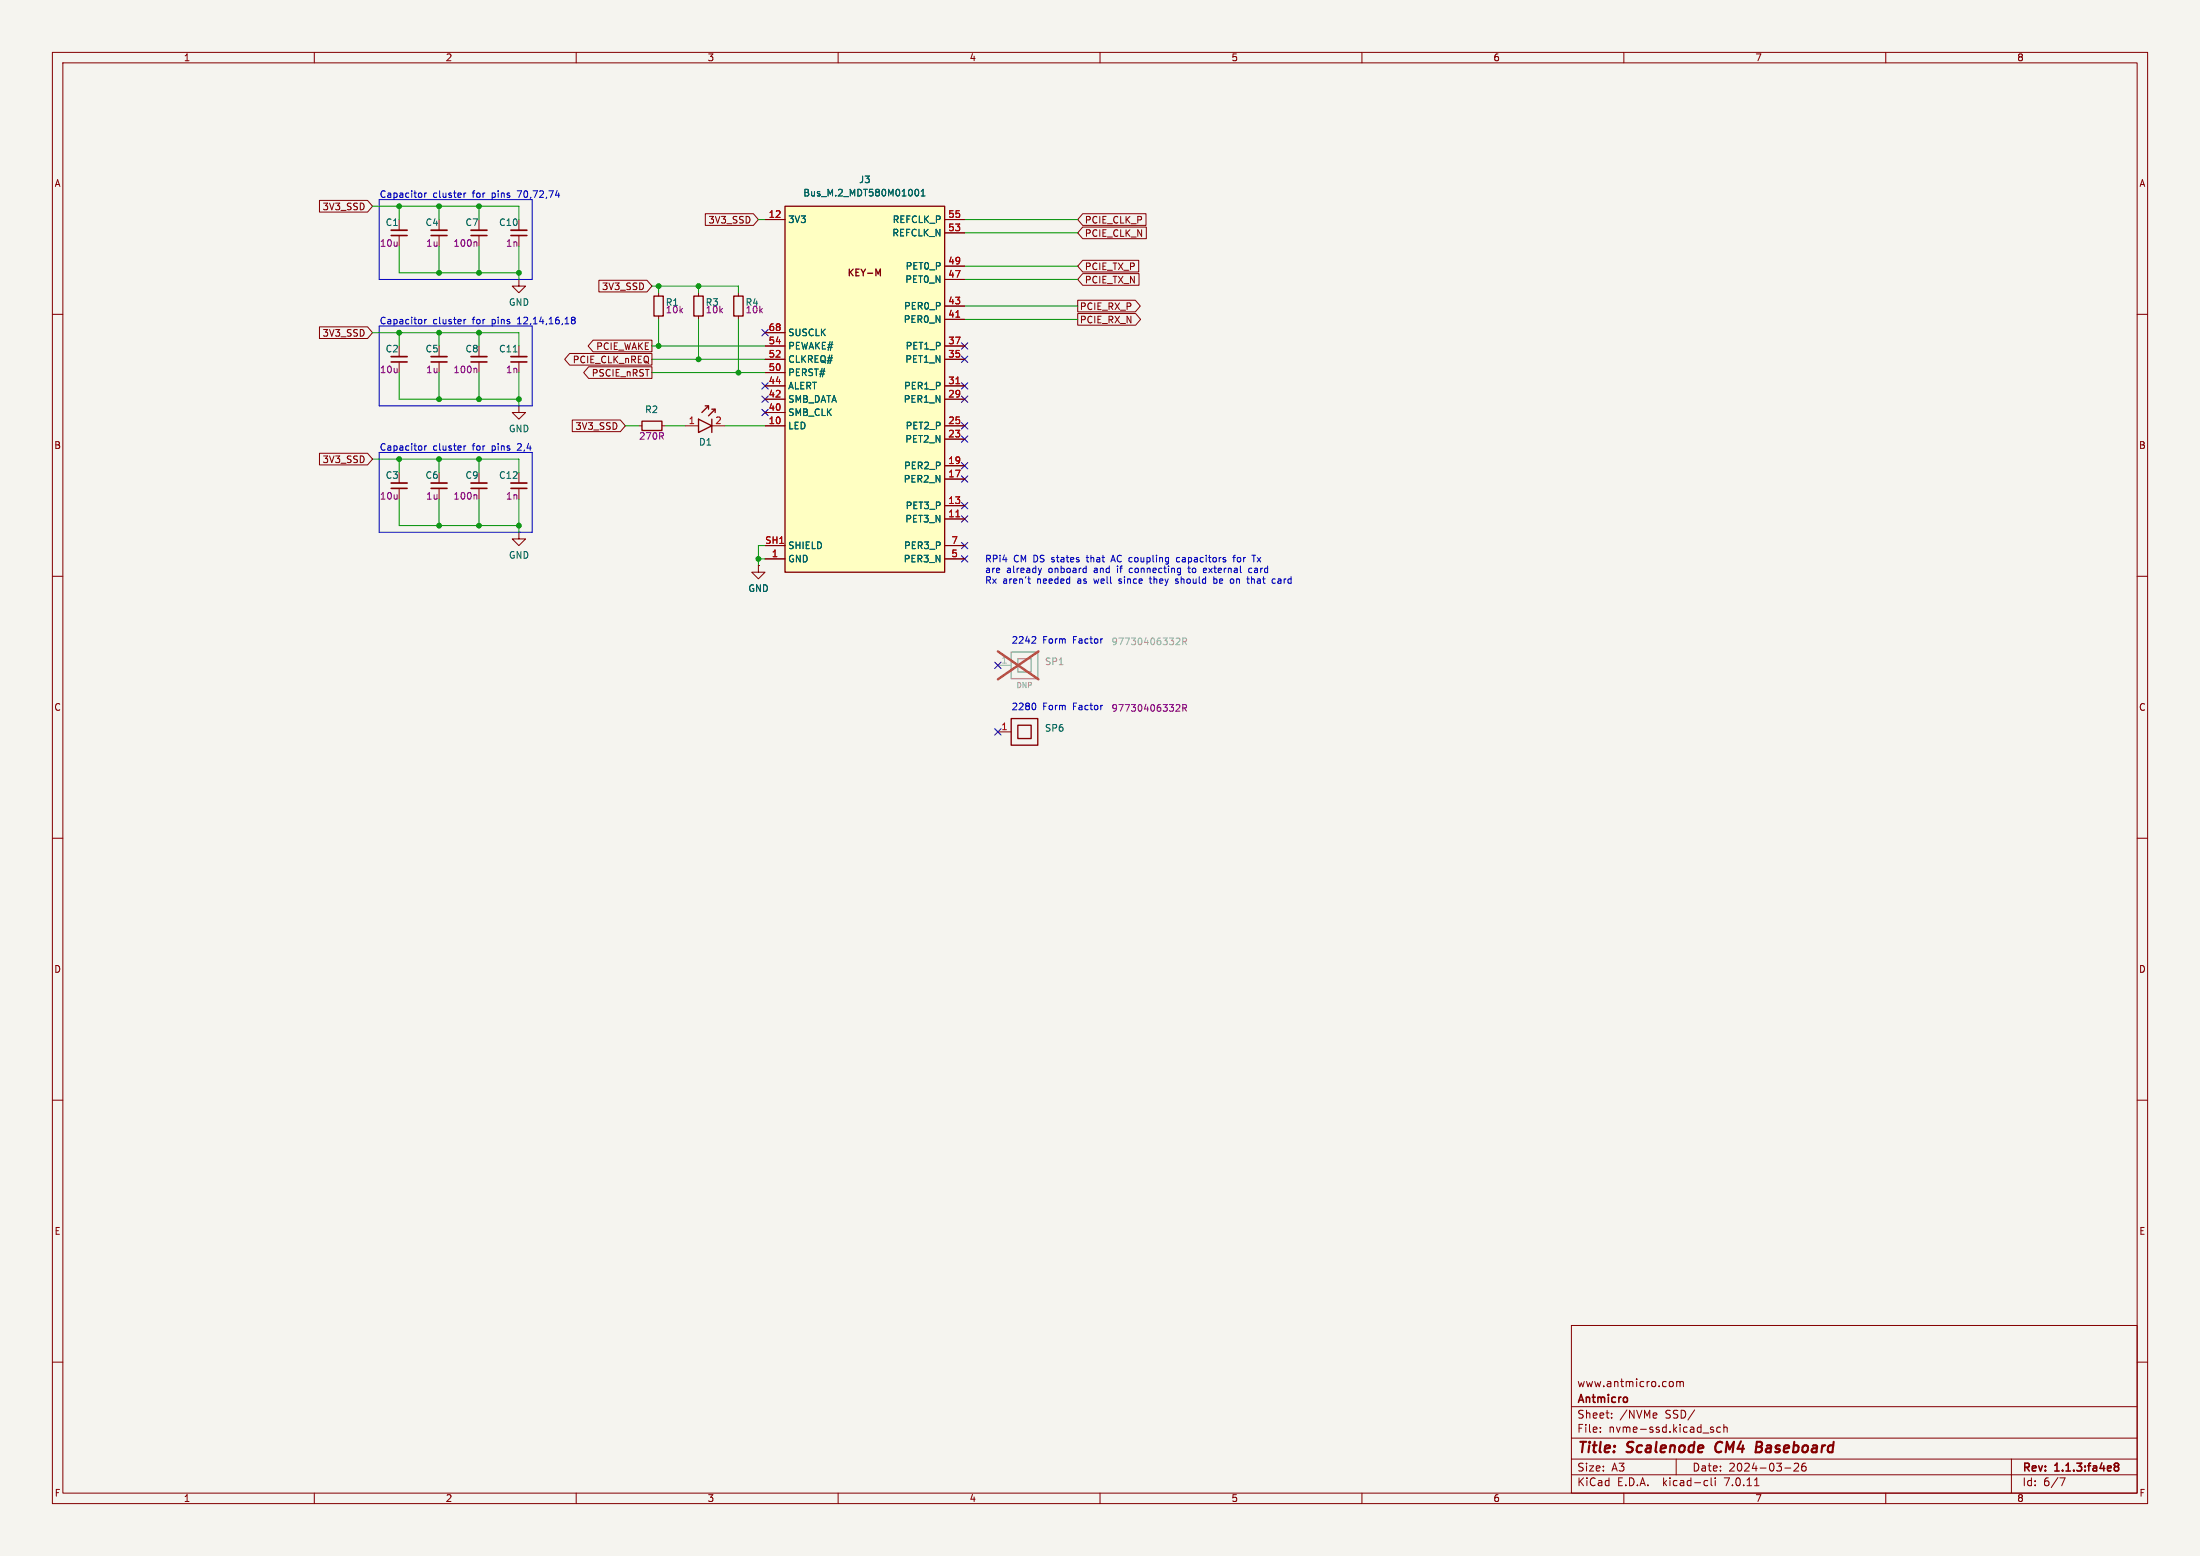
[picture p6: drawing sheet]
<svg xmlns="http://www.w3.org/2000/svg" width="420mm" height="297mm" viewBox="0 0 420 297" stroke-linecap="round" stroke-linejoin="round" font-family="sans-serif">
<path d="M0 0h420v297h-420z" fill="#f5f4ef" stroke="#f5f4ef" stroke-width=".19"/>
<g fill="none" stroke="#840000" stroke-width=".19">
<path d="M10 10h400v277h-400zM12 12h396v273h-396zM60 10v2M110 10v2M160 10v2M210 10v2M260 10v2M310 10v2M360 10v2M61 38.3h9.2l.9 1.1-.9 1.1h-9.2zM10 60h2M76.2 41.9v2"/>
<path d="M76.2 45v2M83.8 45v2M91.4 45v2M99.1 53.3v1.3h1.2l-1.2 1.3-1.3-1.3h1.3M99.1 53.3h.1M99.1 41.9v2M99.1 45v2M114.3 53.5h9.2l1 1.1-1 1.1h-9.2zM125.7 55.9v.6M133.3 55.9v.6M134.6 40.8h9.2l1 1.1-1 1.1h-9.2zM141 55.9v.6"/>
<path d="M146 41.9h3.9M180.3 41.9h3.8M180.3 58.4h3.8M180.3 53.3h3.8M180.3 50.8h3.8M180.3 44.5h3.8M205.7 57.3h11l1 1.1-1 1.1h-11zM205.7 59.8h11.1l.9 1.2-.9 1.1h-11.1zM206.7 52.2h10.7v2.3h-10.7l-1-1.2zM206.7 40.8h12.1v2.2h-12.1l-1-1.1zM206.7 49.7h10.7v2.2h-10.7l-1-1.1zM206.7 43.3h12.1v2.3h-12.1l-1-1.1z"/>
<path d="M408 60h2M61 62.4h9.2l.9 1.1-.9 1.1h-9.2zM76.2 69.1v2M83.8 69.1v2M91.4 69.1v2M99.1 77.5v1.2h1.2l-1.2 1.3-1.3-1.3h1.3M99.1 77.5h.1M99.1 66v2.1M99.1 69.1v2M108.7 67.5h15.8v2.2h-15.8l-.9-1.1zM112.4 70h12.1v2.2h-12.1l-1-1.1zM113.2 64.9h11.3v2.3h-11.3l-.9-1.2z"/>
<path d="M125.7 60.3v.7M133.3 60.3v.7M141 60.3v.7M146 76.2h3.9M146 73.7h3.9M146 68.6h3.9M146 66h3.9M146 78.7h3.9M146 71.1h3.9M146 63.5h3.9M180.3 76.2h3.8M180.3 73.7h3.8"/>
<path d="M180.3 68.6h3.8M180.3 66h3.8M180.3 61h3.8M61 86.5h9.2l.9 1.1-.9 1.1h-9.2zM76.2 93.2v2.1M83.8 93.2v2.1M91.4 93.2v2.1M99.1 90.2v2M99.1 93.2v2.1M109.2 80.2h9.2l1 1.1-1 1.1h-9.2zM121.9 81.3h.7M126.4 81.3h.6"/>
<path d="M130.8 81.3h2.5M135.9 81.3h2.5M146 81.3h3.9M180.3 81.3h3.8M180.3 99.1h3.8M180.3 96.5h3.8M180.3 91.4h3.8M180.3 88.9h3.8M180.3 83.8h3.8M10 110h2M99.1 101.6v1.3h1.2l-1.2 1.2-1.3-1.2h1.3M99.1 101.6h.1"/>
<path d="M144.8 108v1.2h1.2l-1.2 1.3-1.3-1.3h1.3M144.8 108h.1M146 106.7h3.9M146 104.1h3.9M180.3 106.7h3.8M180.3 104.1h3.8M408 110h2M190.5 139.7h2.5M10 160h2M408 160h2M10 210h2M408 210h2"/>
<path d="M10 260h2M300 253h108v32h-108zM408 260h2M300 278.5h108M300 274.5h108M300 268.5h108M305.5 273.2v.2M305.5 272.5v.1M307.7 270.5v.2M307.7 269.8v.1M316.2 269.8l.1 .2-.7 .2M319.2 263.7l.2 .3v.4l-.2 .3"/>
<path d="M320 278.5v3M320.1 263.8l.4-.1 .2 .2M320.1 263.7v1M320.7 263.9l.2-.2 .4 .1 .1 .9M320.7 263.9v.8M326.6 272.8l.5 .2 .1 .2-.3 .2-.4-.1M326.6 272.5h.5M328.4 272.5l-.4-.1-.3 .3 .2 .6h.5M329.1 272.5l.2-.1 .4 .1v.9M329.1 271.9v1.5M342.5 279.4l.6-.1 .2 .1 .1 .3-1 1.1h1M344.7 279.3a.59 .59 0 0 0-.8 .6v.6l.2 .2 .4 .1 .2-.2 .1-.5-.1-.2h-.5l-.3 .2"/>
<path d="M384 278.5v6.5M60 285v2M110 285v2M160 285v2M210 285v2M260 285v2M300 281.5h108M310 285v2M325.6 282.6l.4 .1M326 283.5l-.4 .1M326.7 282.1v1.3l.2 .2M327.4 282.1v.1"/>
<path d="M327.4 282.6v1M334.9 283.6h.9M340.7 280.2h1.2M360 285v2M393.2 282.1h1l-.6 1.5"/>
</g>
<g fill="none" stroke="#840000" stroke-width=".3">
<path d="M74.7 45h3M82.3 45h3M89.9 45h3.1M97.5 45h3.1M74.7 69.1h3M82.3 69.1h3M89.9 69.1h3.1M97.5 69.1h3.1M74.7 93.2h3M82.3 93.2h3M89.9 93.2h3.1M97.5 93.2h3.1"/>
<path d="M403.7 279.8l.2 .1M403.7 279.4l.2-.1 .4 .1 .2 .2-.3 .3M403.9 279.9h.3M403.9 279.9l-.2 .2M404.2 279.9l.3 .3-.1 .4-.2 .2-.5-.2"/>
</g>
<path d="M327.7 275.5a1.26 1.26 0 0 0 0 1.6M335.3 276.2h.6M335.9 276.2l.3 .1M336.1 275.2h-.7l-.3 2 1-.1M336.1 276.1l-.2 .1" fill="none" stroke="#840000" stroke-width=".4"/>
<path d="M74.7 43.9h3M82.3 43.9h3M89.9 43.9h3.1M97.5 43.9h3.1M74.7 68.1h3M82.3 68.1h3M89.9 68.1h3.1M97.5 68.1h3.1M74.7 92.2h3M82.3 92.2h3M89.9 92.2h3.1M97.5 92.2h3.1" fill="none" stroke="#840000" stroke-width=".33"/>
<path d="M149.9 39.4h30.4v69.8h-30.4z" fill="#ffffc2" stroke="#ffffc2" stroke-width=".19"/>
<g fill="none" stroke="#840000" stroke-width=".25">
<path d="M149.9 39.4h30.4v69.8h-30.4zM124.8 56.5h1.8v3.8h-1.8zM132.5 56.5h1.7v3.8h-1.7zM140.1 56.5h1.8v3.8h-1.8zM167.6 52.3l.5-.9v1.2M134.6 77.5h.7v.6M135.3 77.5l-1.3 1.2M135.9 78.1h.6v.6M136.5 78.1l-1.2 1.3M122.6 80.4h3.8v1.8h-3.8zM133.3 80l2.6 1.3-2.6 1.3zM135.9 80v2.6"/>
<path d="M193 137.2h5.1v5h-5.1zM194.3 138.4h2.5v2.6h-2.5z"/>
</g>
<path d="M182.5 73.2h.7M182.5 60.5h.7M182.5 98.6h.7" fill="none" stroke="#a90000" stroke-width=".19"/>
<path d="M174.7 36.6l.3-.5a.68 .68 0 0 1 .4 .7 .68 .68 0 0 1-.4 .6l-.3-.5M175.9 37.4h.7M175.9 36.5l.3-.4v1.3M98 67.2h.7" fill="none" stroke="#006464" stroke-width=".19"/>
<path d="M193 124.5h5.1v5h-5.1zM194.3 125.7h2.5v2.6h-2.5z" fill="none" stroke="#9c9b98" stroke-width=".25"/>
<path d="M190.5 127h2.5M224.7 121.8h.4l.2 .3-.8 1h.8M225.8 122.5l.6-.1 .1-.2v-.3l-.7-.1v1.3M226.1 122.5l.4 .6" fill="none" stroke="#9c9b98" stroke-width=".19"/>
<path d="M190.5 124.3l7.7 5.4M198.2 124.3l-7.7 5.4" fill="none" stroke="#eb3a3d" stroke-width=".46"/>
<path d="M90.9 46.2l.1 .1v.7M90.9 70.3l.1 .2v.6M90.9 94.4l.1 .2v.7M224.7 134.5h.4l.2 .3-.8 1h.8M225.8 135.2l.6-.1 .1-.2v-.3l-.7-.1v1.3M226.1 135.2l.4 .6" fill="none" stroke="#840084" stroke-width=".19"/>
<g fill="none" stroke="#0000c2" stroke-width=".19">
<path d="M72.4 38.1h29.2v15.2h-29.2zM81.1 36.8v.9M81.4 36.8l-.3 .3M88.6 36.8v.9M88.9 36.8l-.3 .3M106.1 37.3h.7M72.4 62.2h29.2v15.3h-29.2zM81.1 61v.8M81.4 61l-.3 .2M88.6 61v.8M88.9 61l-.3 .2M98.8 61.8h.7"/>
<path d="M98.9 60.8l-.1 .1M109.1 61l.2 .1M109.1 60.7l.2-.2 .4 .2 .1 .1-.2 .3M109.3 61.1h.3M109.3 61.1l-.2 .1M109.6 61.1l.2 .2-.1 .4-.1 .1-.5-.1M72.4 86.4h29.2v15.2h-29.2zM81.1 85.1v.8M81.4 85.1l-.3 .2M88.6 85.1v.8M88.9 85.1l-.3 .2M196.2 110.5h.5"/>
<path d="M196.4 110.1v1.1l.3 .1M198.8 108.5l-.3 .8M207.2 108.5h.2M207.4 108v1.3M207.4 109.2l-.2 .1M212.2 106.9h.6M212.5 106l-.4 1.3M213.6 111.3h.1M213.8 110.5l-.2 .2 .2 .2M215.8 108.5l-.2 .2v.4l.2 .2M219.4 110.5h.5M219.6 110.1v1.1l.3 .1"/>
<path d="M224.9 110.6l-.3-.1-.2 .2 .6 .4M225 111.2l-.2 .1h-.4M225.2 106.5l-.4-.1-.2 .3 .1 .5h.5M225.3 108.5h.1M225.4 108.5l-.1 1.1M225.4 109.2l-.1 .1M226.8 108.5h.4M226.9 108v1.1l.3 .2M229.8 108.5h.5M229.8 109.2h.5M230.3 108.8l-.6 .1M231.7 110.6l.4-.1 .2 .2-.1 .6h-.5"/>
<path d="M231.7 110.1v1.2M235.4 106.4h.4M235.4 110.6l.1 .1-.1 .6M235.8 106l-.3 .2v1.1M238.9 110.1v1.2M239 108.5h-.4l-.2 .2 .1 .5h.5M239 106h.7M239.3 110.5l-.4 .1M243.3 110.5l.2 .1M243.5 111.3h-.2M244.4 110.5l-.4 .1M244.4 110.9h-.3l-.2 .1 .1 .3h.4"/>
<path d="M197.4 134.2a.79 .79 0 0 1 0 1.3M197.5 121.5l.2 .2v.4l-.7 .7h.7"/>
</g>
<g fill="none" stroke="#009600" stroke-width=".19">
<path d="M71.1 39.4h28v2.5M76.2 39.4v2.5M83.8 39.4v2.5M91.4 39.4v2.5M76.2 47v5.1h22.9M83.8 47v5.1M91.4 47v5.1M99.1 47v6.3M124.5 54.6h16.5v1.3M125.7 54.6v1.3M133.3 54.6v1.3M144.8 41.9h1.2"/>
<path d="M184.1 50.8h21.6M184.1 53.3h21.6M184.1 41.9h21.6M184.1 58.4h21.6M184.1 44.5h21.6M71.1 63.5h28v2.5M76.2 63.5v2.5M76.2 71.1v5.1h22.9M83.8 63.5v2.5M83.8 71.1v5.1M91.4 63.5v2.5M91.4 71.1v5.1"/>
<path d="M99.1 71.1v6.4M124.5 66h21.5M124.5 68.6h21.5M124.5 71.1h21.5M125.7 61v5M133.3 61v7.6M141 61v10.1M184.1 61h21.6M71.1 87.6h28v2.6M76.2 87.6v2.6M76.2 95.3v5h22.9M83.8 87.6v2.6"/>
<path d="M83.8 95.3v5M91.4 87.6v2.6M91.4 95.3v5M99.1 95.3v6.3M119.4 81.3h2.5M127 81.3h3.8M138.4 81.3h7.6M144.8 106.7h1.2M146 104.1h-1.2v3.9"/>
</g>
<g fill="none" stroke="#000084" stroke-width=".19">
<path d="M145.4 62.9l1.3 1.2M145.4 73.1l1.3 1.2M145.4 75.6l1.3 1.2M145.4 78.1l1.3 1.2M146.7 62.9l-1.3 1.2M146.7 73.1l-1.3 1.2M146.7 75.6l-1.3 1.2M146.7 78.1l-1.3 1.2M183.5 65.4l1.3 1.2M183.5 68l1.3 1.2M183.5 73.1l1.3 1.2M183.5 75.6l1.3 1.2"/>
<path d="M184.8 65.4l-1.3 1.2M184.8 68l-1.3 1.2M184.8 73.1l-1.3 1.2M184.8 75.6l-1.3 1.2M183.5 90.8l1.3 1.2M183.5 98.5l1.3 1.2M183.5 95.9l1.3 1.2M183.5 83.2l1.3 1.2M183.5 88.3l1.3 1.2M183.5 80.7l1.3 1.2M184.8 90.8l-1.3 1.2M184.8 98.5l-1.3 1.2"/>
<path d="M184.8 95.9l-1.3 1.2M184.8 83.2l-1.3 1.2M184.8 88.3l-1.3 1.2M184.8 80.7l-1.3 1.2M183.5 103.5l1.3 1.2M183.5 106.1l1.3 1.2M184.8 103.5l-1.3 1.2M184.8 106.1l-1.3 1.2M189.9 126.4l1.2 1.2M189.9 139.1l1.2 1.2M191.1 126.4l-1.2 1.2M191.1 139.1l-1.2 1.2"/>
</g>
<g fill="#009600" stroke="#009600" stroke-width=".19">
<circle cx="83.8" cy="52.1" r=".46"/>
<circle cx="83.8" cy="39.4" r=".46"/>
<circle cx="91.4" cy="52.1" r=".46"/>
<circle cx="91.4" cy="63.5" r=".46"/>
<circle cx="76.2" cy="63.5" r=".46"/>
<circle cx="83.8" cy="63.5" r=".46"/>
<circle cx="76.2" cy="39.4" r=".46"/>
<circle cx="91.4" cy="39.4" r=".46"/>
<circle cx="133.3" cy="68.6" r=".46"/>
<circle cx="125.7" cy="66" r=".46"/>
<circle cx="99.1" cy="52.1" r=".46"/>
<circle cx="125.7" cy="54.6" r=".46"/>
<circle cx="133.3" cy="54.6" r=".46"/>
<circle cx="141" cy="71.1" r=".46"/>
<circle cx="83.8" cy="100.3" r=".46"/>
<circle cx="83.8" cy="76.2" r=".46"/>
<circle cx="76.2" cy="87.6" r=".46"/>
<circle cx="91.4" cy="76.2" r=".46"/>
<circle cx="91.4" cy="100.3" r=".46"/>
<circle cx="91.4" cy="87.6" r=".46"/>
<circle cx="83.8" cy="87.6" r=".46"/>
<circle cx="144.8" cy="106.7" r=".46"/>
<circle cx="99.1" cy="76.2" r=".46"/>
<circle cx="99.1" cy="100.3" r=".46"/>
</g>
<g font-size="2.8" fill="#840000">
<text x="301" y="277.9">Title:</text>
<text x="310.6" y="277.9">Scalenode</text>
<text x="328.3" y="277.9">CM4</text>
<text x="336.8" y="277.9">Baseboard</text>
</g>
<g font-size="2.1" fill="#840000">
<text x="301" y="268.2">Antmicro</text>
<text x="301" y="265">www.antmicro.com</text>
<text x="301" y="273.7">File:</text>
<text x="301" y="271">Sheet:</text>
<text x="307.1" y="273.7">nvme-ssd.kicad_sch</text>
<text x="309.2" y="271">/NVMe</text>
<text x="317.9" y="271">SSD/</text>
<text x="301" y="281.1">Size:</text>
<text x="307.6" y="281.1">A3</text>
<text x="323" y="281.1">Date:</text>
<text x="330" y="281.1">2024-03-26</text>
<text x="386" y="281.3">Rev:</text>
<text x="392.4" y="281.3">1.1.3:fa4e8</text>
<text x="301" y="283.9">KiCad</text>
<text x="308.7" y="283.9">E.D.A.</text>
<text x="317.6" y="283.9">kicad-cli</text>
<text x="329.5" y="283.9">7.0.11</text>
<text x="386" y="283.9">Id:</text>
<text x="390.1" y="283.9">6/7</text>
</g>
<g font-size="1.8" fill="#840000">
<text x="35" y="11.9">1</text>
<text x="85" y="11.9">2</text>
<text x="135" y="11.9">3</text>
<text x="185" y="11.9">4</text>
<text x="235" y="11.9">5</text>
<text x="285" y="11.9">6</text>
<text x="335" y="11.9">7</text>
<text x="385" y="11.9">8</text>
<text x="10.3" y="35.9">A</text>
<text x="408.3" y="35.9">A</text>
<text x="61.5" y="40.3">3V3_SSD</text>
<text x="135.1" y="42.9">3V3_SSD</text>
<text x="207" y="42.9">PCIE_CLK_P</text>
<text x="207" y="45.4">PCIE_CLK_N</text>
<text x="161.6" y="53.1">KEY-M</text>
<text x="207" y="51.8">PCIE_TX_P</text>
<text x="114.8" y="55.6">3V3_SSD</text>
<text x="206.1" y="59.4">PCIE_RX_P</text>
<text x="207" y="54.3">PCIE_TX_N</text>
<text x="61.5" y="64.5">3V3_SSD</text>
<text x="206.1" y="61.9">PCIE_RX_N</text>
<text x="109.2" y="69.5">PCIE_CLK_nREQ</text>
<text x="113.7" y="67">PCIE_WAKE</text>
<text x="112.9" y="72.1">PSCIE_nRST</text>
<text x="109.7" y="82.2">3V3_SSD</text>
<text x="10.3" y="85.9">B</text>
<text x="61.5" y="88.6">3V3_SSD</text>
<text x="408.2" y="85.9">B</text>
<text x="10.3" y="135.9">C</text>
<text x="408.2" y="135.9">C</text>
<text x="10.3" y="185.9">D</text>
<text x="408.2" y="185.9">D</text>
<text x="10.3" y="235.9">E</text>
<text x="408.3" y="235.9">E</text>
<text x="10.3" y="285.9">F</text>
<text x="35" y="286.9">1</text>
<text x="85" y="286.9">2</text>
<text x="135" y="286.9">3</text>
<text x="185" y="286.9">4</text>
<text x="235" y="286.9">5</text>
<text x="285" y="286.9">6</text>
<text x="335" y="286.9">7</text>
<text x="385" y="286.9">8</text>
<text x="408.3" y="285.9">F</text>
</g>
<g font-size="1.8" fill="#006464">
<text x="163.9" y="35.2">J3</text>
<text x="153.3" y="37.7">Bus_M.2_MDT580M01001</text>
<text x="73.5" y="43.3">C1</text>
<text x="81.1" y="43.3">C4</text>
<text x="88.8" y="43.3">C7</text>
<text x="95.2" y="43.3">C10</text>
<text x="150.4" y="42.8">3V3</text>
<text x="170.3" y="45.3">REFCLK_N</text>
<text x="170.3" y="42.8">REFCLK_P</text>
<text x="172.8" y="51.7">PET0_P</text>
<text x="97" y="58.6">GND</text>
<text x="172.5" y="59.3">PER0_P</text>
<text x="172.7" y="54.2">PET0_N</text>
<text x="150.4" y="64.4">SUSCLK</text>
<text x="172.4" y="61.8">PER0_N</text>
<text x="73.5" y="67.5">C2</text>
<text x="81.1" y="67.5">C5</text>
<text x="88.8" y="67.5">C8</text>
<text x="95.2" y="67.5">C11</text>
<text x="150.4" y="72">PERST#</text>
<text x="150.4" y="69.4">CLKREQ#</text>
<text x="150.4" y="66.9">PEWAKE#</text>
<text x="172.7" y="69.4">PET1_N</text>
<text x="172.8" y="66.9">PET1_P</text>
<text x="150.4" y="77.1">SMB_DATA</text>
<text x="150.4" y="74.5">ALERT</text>
<text x="172.4" y="77.1">PER1_N</text>
<text x="172.5" y="74.5">PER1_P</text>
<text x="97" y="82.7">GND</text>
<text x="123.1" y="79">R2</text>
<text x="150.4" y="82.1">LED</text>
<text x="150.4" y="79.6">SMB_CLK</text>
<text x="172.8" y="82.1">PET2_P</text>
<text x="133.3" y="85.2">D1</text>
<text x="172.5" y="89.8">PER2_P</text>
<text x="172.7" y="84.7">PET2_N</text>
<text x="73.5" y="91.6">C3</text>
<text x="81.1" y="91.6">C6</text>
<text x="88.8" y="91.6">C9</text>
<text x="95.2" y="91.6">C12</text>
<text x="172.4" y="92.3">PER2_N</text>
<text x="172.7" y="99.9">PET3_N</text>
<text x="172.8" y="97.4">PET3_P</text>
<text x="97" y="106.8">GND</text>
<text x="150.4" y="107.5">GND</text>
<text x="150.4" y="105">SHIELD</text>
<text x="172.4" y="107.5">PER3_N</text>
<text x="172.5" y="105">PER3_P</text>
<text x="142.8" y="113.2">GND</text>
<text x="199.4" y="139.8">SP6</text>
</g>
<g font-size="1.8" fill="#0000c2">
<text x="72.4" y="37.9">Capacitor</text>
<text x="82.6" y="37.9">cluster</text>
<text x="90.3" y="37.9">for</text>
<text x="94.2" y="37.9">pins</text>
<text x="99.3" y="37.9">70,72,74</text>
<text x="72.4" y="62">Capacitor</text>
<text x="82.6" y="62">cluster</text>
<text x="90.3" y="62">for</text>
<text x="94.2" y="62">pins</text>
<text x="99.3" y="62">12,14,16,18</text>
<text x="72.4" y="86.1">Capacitor</text>
<text x="82.6" y="86.1">cluster</text>
<text x="90.3" y="86.1">for</text>
<text x="94.2" y="86.1">pins</text>
<text x="99.3" y="86.1">2,4</text>
<text x="188" y="107.4">RPi4</text>
<text x="193.5" y="107.4">CM DS states</text>
<text x="207.9" y="107.4">that</text>
<text x="212.9" y="107.4">AC coupling</text>
<text x="225.7" y="107.4">capacitors</text>
<text x="236.8" y="107.4">for</text>
<text x="240.6" y="107.4">Tx</text>
<text x="188" y="109.5">are</text>
<text x="188" y="111.5">Rx</text>
<text x="191.4" y="111.5">aren't</text>
<text x="192.2" y="109.5">already</text>
<text x="198.1" y="111.5">needed</text>
<text x="200.3" y="109.5">onboard</text>
<text x="206" y="111.5">as</text>
<text x="209.1" y="109.5">and</text>
<text x="209.3" y="111.5">well</text>
<text x="213.7" y="109.5">if</text>
<text x="214.3" y="111.5">since</text>
<text x="216.3" y="109.5">connecting</text>
<text x="220.4" y="111.5">they</text>
<text x="225.5" y="111.5">should</text>
<text x="227.8" y="109.5">to</text>
<text x="230.8" y="109.5">external</text>
<text x="232.9" y="111.5">be</text>
<text x="236.4" y="111.5">on</text>
<text x="239.7" y="109.5">card</text>
<text x="239.8" y="111.5">that</text>
<text x="244.7" y="111.5">card</text>
<text x="193" y="122.9">2242</text>
<text x="199" y="122.9">Form</text>
<text x="204.9" y="122.9">Factor</text>
<text x="193" y="135.6">2280</text>
<text x="199" y="135.6">Form</text>
<text x="204.9" y="135.6">Factor</text>
</g>
<g font-size="1.8" fill="#a90000">
<text x="146.6" y="41.7">12</text>
<text x="180.9" y="41.7">55</text>
<text x="180.9" y="44.2">53</text>
<text x="180.9" y="53.1">47</text>
<text x="180.9" y="50.5">49</text>
<text x="180.9" y="58.2">43</text>
<text x="146.6" y="65.8">54</text>
<text x="146.6" y="63.2">68</text>
<text x="180.9" y="65.8">37</text>
<text x="180.9" y="60.7">41</text>
<text x="146.6" y="70.9">50</text>
<text x="146.6" y="68.3">52</text>
<text x="180.9" y="68.3">35</text>
<text x="146.6" y="75.9">42</text>
<text x="146.6" y="73.4">44</text>
<text x="180.9" y="75.9">29</text>
<text x="180.9" y="73.4">31</text>
<text x="131.4" y="81">1</text>
<text x="136.5" y="81">2</text>
<text x="146.6" y="81">10</text>
<text x="146.6" y="78.5">40</text>
<text x="180.9" y="83.6">23</text>
<text x="180.9" y="81">25</text>
<text x="180.9" y="88.6">19</text>
<text x="180.9" y="91.2">17</text>
<text x="180.9" y="98.8">11</text>
<text x="180.9" y="96.3">13</text>
<text x="146" y="103.9">SH1</text>
<text x="147.2" y="106.4">1</text>
<text x="181.5" y="106.4">5</text>
<text x="181.5" y="103.9">7</text>
<text x="191.1" y="139.4">1</text>
</g>
<g font-size="1.8" fill="#840084">
<text x="72.4" y="47.3">10u</text>
<text x="81.3" y="47.3">1u</text>
<text x="86.5" y="47.3">100n</text>
<text x="96.5" y="47.3">1n</text>
<text x="127" y="58.6">R1</text>
<text x="127" y="60">10k</text>
<text x="134.6" y="58.6">R3</text>
<text x="134.6" y="60">10k</text>
<text x="142.2" y="58.6">R4</text>
<text x="142.2" y="60">10k</text>
<text x="72.4" y="71.4">10u</text>
<text x="81.3" y="71.4">1u</text>
<text x="86.5" y="71.4">100n</text>
<text x="96.5" y="71.4">1n</text>
<text x="121.9" y="84.1">270R</text>
<text x="72.4" y="95.6">10u</text>
<text x="81.3" y="95.6">1u</text>
<text x="86.5" y="95.6">100n</text>
<text x="96.5" y="95.6">1n</text>
<text x="212.1" y="136">97730406332R</text>
</g>
<text font-size="1.8" fill="#9c9b98" x="212.1" y="123.3">97730406332R</text>
<text font-size="1.8" fill="#a5a4a2" x="191.1" y="126.7">1</text>
<text font-size="1.8" fill="#939391" x="199.4" y="127.1">SP1</text>
<text font-size="1.4" fill="#9c9b98" x="193.9" y="131.5">DNP</text>
</svg>
